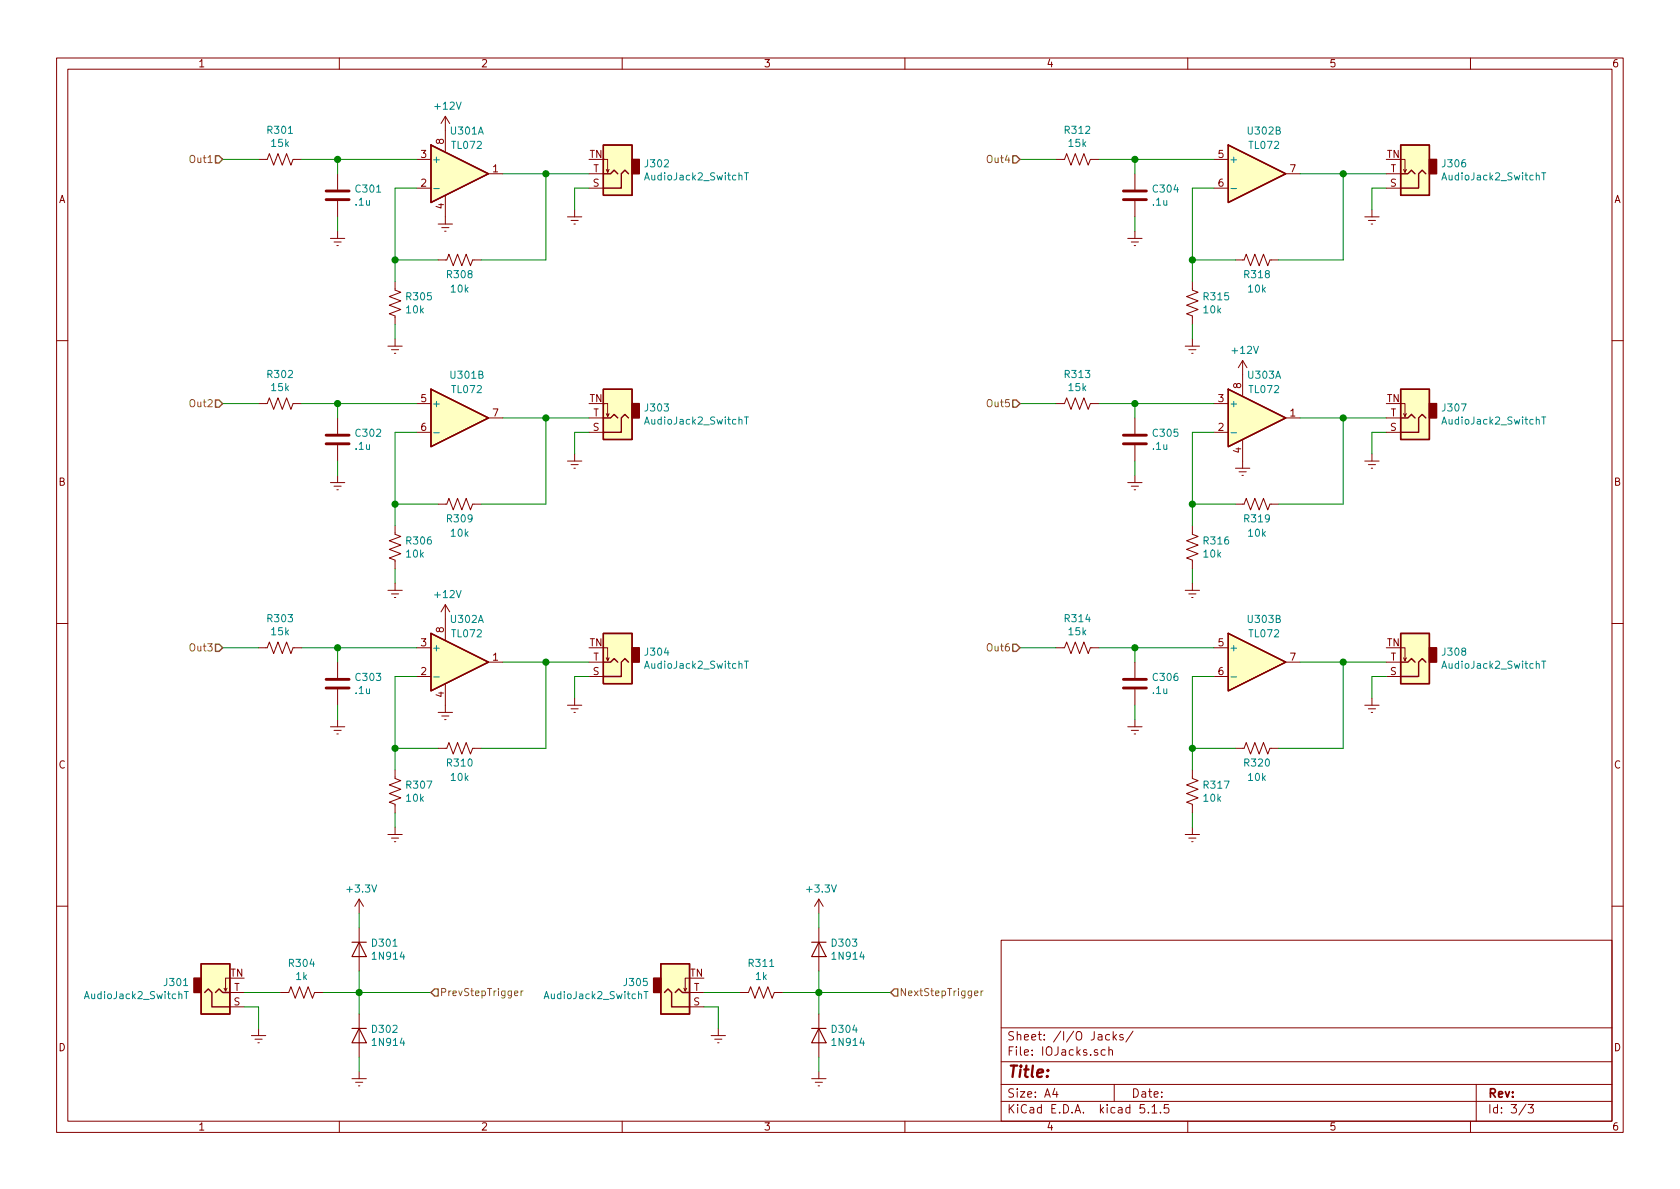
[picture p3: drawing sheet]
<svg xmlns="http://www.w3.org/2000/svg" width="297mm" height="210mm" viewBox="0 0 297 210" stroke-linecap="round" stroke-linejoin="round" font-family="sans-serif">
<g fill="none" stroke="#840000" stroke-width=".18">
<path d="M10 10.3h277v189.9h-277zM12 12.2h273v186.1h-273zM60 10.3v1.9M110 10.3v1.9M160 10.3v1.9M210 10.3v1.9M260 10.3v1.9M45.7 28.2h1.5l.4-1 .8 2 .7-2 .8 2 .8-2 .7 2 .4-1h1.5M59.7 30.7v2.8M59.7 35.6v2.7M73.7 33.3h2.5M73.7 28.2h2.5"/>
<path d="M77.5 39.6h2.5M78.7 20.6v6.3M78.7 34.5v5.1M78.7 20.6l-.7 1.2M78.7 20.6l.8 1.2M86.4 30.7h2.5M100.3 38.3h2.6M101 39h1.2M101.5 39.6h.2M101.6 37.1v1.2M104.1 33.3h2.6M104.1 30.7h2.6"/>
<path d="M106.7 28.2h.7v2.3l.3-.5M107.2 30l.2 .5M186.7 28.2h1.5l.4-1 .8 2 .7-2 .8 2 .7-2 .8 2 .4-1h1.5M200.7 30.7v2.8M200.7 35.6v2.7M214.6 33.3h2.6M214.6 28.2h2.6M227.3 30.7h2.6M241.3 38.3h2.5M241.9 39h1.3M242.4 39.6h.3M242.6 37.1v1.2"/>
<path d="M245.1 33.3h2.5M245.1 30.7h2.5M247.6 28.2h.8v2.3l.3-.5M248.2 30l.2 .5M58.4 42.2h2.6M59.1 42.8h1.2M59.6 43.4h.2M59.7 40.9v1.3M69.8 49.8v1.5l1.1 .4-2.1 .7 2.1 .8-2.1 .8 2.1 .7-2.1 .8 1 .4v1.5M69.8 59.9v1.3M77.5 46h1.5l.4-1 .7 2 .8-2 .8 2 .7-2 .8 2 .4-1h1.5M78.1 40.3h1.3"/>
<path d="M78.6 40.9h.3M199.4 42.2h2.5M200 42.8h1.3M200.5 43.4h.3M200.7 40.9v1.3M210.8 49.8v1.5l1 .4-2 .7 2 .8-2 .8 2 .7-2 .8 1 .4v1.5M210.8 59.9v1.3M218.4 46h1.6l.3-1 .8 2 .8-2 .7 2 .8-2 .8 2 .3-1h1.6M10 60.2h2M45.7 71.4h1.5l.4-1 .8 2 .7-2 .8 2 .8-2 .7 2 .4-1h1.5M59.7 73.9v2.8M59.7 78.7v2.8"/>
<path d="M68.6 61.2h2.5M69.2 61.8h1.3M69.7 62.5h.3M73.7 76.4h2.5M73.7 71.4h2.5M86.4 73.9h2.5M104.1 76.4h2.6M104.1 73.9h2.6M106.7 71.4h.7v2.3l.3-.6M107.2 73.1l.2 .6M186.7 71.4h1.5l.4-1 .8 2 .7-2 .8 2 .7-2 .8 2 .4-1h1.5M200.7 73.9v2.8"/>
<path d="M200.7 78.7v2.8M209.5 61.2h2.6M210.2 61.8h1.3M210.7 62.5h.2M214.6 76.4h2.6M214.6 71.4h2.6M219.7 63.7l-.8 1.3M219.7 63.7v6.4M219.7 77.7v5.1M219.7 63.7l.8 1.3M227.3 73.9h2.6M245.1 76.4h2.5"/>
<path d="M245.1 73.9h2.5M247.6 71.4h.8v2.3l.3-.6M248.2 73.1l.2 .6M285 60.2h2M58.4 85.3h2.6M59.1 86h1.2M59.6 86.6h.2M59.7 84.1v1.2M69.8 93v1.5l1.1 .4-2.1 .7 2.1 .8-2.1 .7 2.1 .8-2.1 .8 1 .4v1.5M77.5 89.1h1.5l.4-1 .7 2.1 .8-2.1 .8 2.1 .7-2.1 .8 2.1 .4-1.1h1.5M100.3 81.5h2.6M101 82.2h1.2"/>
<path d="M101.5 82.8h.2M101.6 80.3v1.2M199.4 85.3h2.5M200 86h1.3M200.5 86.6h.3M200.7 84.1v1.2M210.8 93v1.5l1 .4-2 .7 2 .8-2 .7 2 .8-2 .8 1 .4v1.5M218.4 89.1h1.6l.3-1 .8 2.1 .8-2.1 .7 2.1 .8-2.1 .8 2.1 .3-1.1h1.6M218.4 82.8h2.6M219.1 83.4h1.2M219.6 84.1h.2M241.3 81.5h2.5"/>
<path d="M241.9 82.2h1.3M242.4 82.8h.3M242.6 80.3v1.2M10 110.3h2M45.7 114.5h1.5l.4-1 .8 2.1 .7-2.1 .8 2.1 .8-2.1 .7 2.1 .4-1.1h1.5M59.7 117.1v2.8M68.6 104.4h2.5M69.2 105h1.3M69.7 105.7h.3M69.8 103.1v1.3M73.7 114.5h2.5M73.7 119.6h2.5"/>
<path d="M78.7 106.9l-.7 1.3M78.7 106.9v6.4M78.7 106.9l.8 1.3M86.4 117.1h2.5M104.1 119.6h2.6M104.1 117.1h2.6M106.7 114.5h.7v2.3l.3-.5M107.2 116.3l.2 .5M186.7 114.5h1.5l.4-1 .8 2.1 .7-2.1 .8 2.1 .7-2.1 .8 2.1 .4-1.1h1.5M200.7 117.1v2.8M209.5 104.4h2.6M210.2 105h1.3"/>
<path d="M210.7 105.7h.2M210.8 103.1v1.3M214.6 114.5h2.6M214.6 119.6h2.6M227.3 117.1h2.6M245.1 119.6h2.5M245.1 117.1h2.5M247.6 114.5h.8v2.3l.3-.5M248.2 116.3l.2 .5M285 110.3h2M58.4 128.5h2.6M59.1 129.2h1.2"/>
<path d="M59.6 129.8h.2M59.7 121.9v2.8M59.7 127.2v1.3M69.8 136.1v1.6l1.1 .3-2.1 .8 2.1 .8-2.1 .7 2.1 .8-2.1 .8 1 .3v1.6M77.5 132.3h1.5l.4-1 .7 2 .8-2 .8 2 .7-2 .8 2 .4-1h1.5M77.5 126h2.5M78.1 126.6h1.3M78.6 127.2h.3M78.7 120.9v5.1M100.3 124.7h2.6M101 125.3h1.2M101.5 126h.2"/>
<path d="M101.6 123.4v1.3M199.4 128.5h2.5M200 129.2h1.3M200.5 129.8h.3M200.7 121.9v2.8M200.7 127.2v1.3M210.8 136.1v1.6l1 .3-2 .8 2 .8-2 .7 2 .8-2 .8 1 .3v1.6M218.4 132.3h1.6l.3-1 .8 2 .8-2 .7 2 .8-2 .8 2 .3-1h1.6M241.3 124.7h2.5M241.9 125.3h1.3M242.4 126h.3M242.6 123.4v1.3"/>
<path d="M63.5 159l-.8 1.3M63.5 159v2.5M63.5 159l.8 1.3M68.6 147.6h2.5M69.2 148.2h1.3M69.7 148.8h.3M69.8 146.3v1.3M144.8 159v2.5M144.8 159l-.8 1.3M144.8 159l.7 1.3M209.5 147.6h2.6M210.2 148.2h1.3"/>
<path d="M210.7 148.8h.2M210.8 146.3v1.3M10 160.2h2M40.1 174.7l-.2 .6M40.6 173h-.7v2.3l-.3-.6M40.6 175.5h2.6M40.6 178h2.6M49.5 175.5h1.6l.3-1 .8 2 .8-2 .7 2 .8-2 .7 2 .4-1h1.5M63.5 164.1v7.6M63.5 179.3v7.6M121.4 174.7l-.2 .6M121.9 173h-.7v2.3l-.3-.6"/>
<path d="M121.9 175.5h2.6M121.9 178h2.6M130.8 175.5h1.5l.4-1 .8 2 .7-2 .8 2 .8-2 .7 2 .4-1h1.5M144.8 164.1v7.6M144.8 179.3v7.6M177 166.3h108v32h-108zM285 160.2h2M44.4 183.1h2.6M45.1 183.8h1.3M45.6 184.4h.2M45.7 181.9v1.2M60 198.3v1.9"/>
<path d="M62.2 190.7h2.6M62.9 191.4h1.2M63.4 192h.2M63.5 189.5v1.2M110 198.3v1.9M125.7 183.1h2.6M126.4 183.8h1.2M126.9 184.4h.2M127 181.9v1.2M143.5 190.7h2.5M144.1 191.4h1.3M144.7 192h.2"/>
<path d="M144.8 189.5v1.2M160 198.3v1.9M177 194.8h108M177 191.8h108M177 187.8h108M177 181.8h108M186.5 192.5l-.4 1h1M186.8 193v1M195.4 185.7l-.4-.1-.3 .3 .1 .6 .2 .1 .4-.1M196.1 185.7a.37 .37 0 0 1 .6 .1v.8M196.1 185.1v1.5M196.2 183l-.4-.1-.3 .3 .1 .6 .2 .1 .4-.1"/>
<path d="M196.8 182.4v1.5M197 183.4l.4 .5M197 191.8v3M197.4 182.9l-.6 .6M198.6 183a.37 .37 0 0 0-.6 .1v.3l.6 .1v.1l-.2 .3-.4-.1M200.3 182.3l-1.2 2M202.3 195.3h-.7l-.1 .7 .3-.1 .5 .1 .1 .2-.1 .5-.2 .1-.6-.1M203 196.7v.1M203.7 195.8l.4-.5v1.5M203.7 196.8h.8M205.2 196.7v.1M206.6 195.3h-.7l-.1 .7 .2-.1 .6 .1 .1 .2-.1 .5-.2 .1-.6-.1"/>
<path d="M210 198.3v1.9M260 198.3v1.9M261 191.8v6.5M269.8 195.2l-1.2 2M270.2 195.3h.9l-.5 .6 .4 .1v.7l-.2 .1-.6-.1"/>
</g>
<g fill="#ffffc2" stroke="#ffffc2" stroke-width=".18">
<path d="M247.6 68.8h5.1v8.9h-5.1z"/>
<path d="M217.2 112l10.1 5.1-10.1 5.1z"/>
<path d="M217.2 68.8l10.1 5.1-10.1 5.1z"/>
<path d="M247.6 25.6h5.1v8.9h-5.1z"/>
<path d="M106.7 112h5.1v8.9h-5.1z"/>
<path d="M217.2 25.6l10.1 5.1-10.1 5.1z"/>
<path d="M76.2 112l10.2 5.1-10.2 5.1z"/>
<path d="M116.8 170.4h5.1v8.9h-5.1z"/>
<path d="M35.6 170.4h5v8.9h-5z"/>
<path d="M247.6 112h5.1v8.9h-5.1z"/>
<path d="M106.7 68.8h5.1v8.9h-5.1z"/>
<path d="M76.2 68.8l10.2 5.1-10.2 5.1z"/>
<path d="M76.2 25.6l10.2 5.1-10.2 5.1z"/>
<path d="M106.7 25.6h5.1v8.9h-5.1z"/>
</g>
<g fill="none" stroke="#840000" stroke-width=".25">
<path d="M76.2 25.6l10.2 5.1-10.2 5.1zM106.7 25.6h5.1v8.9h-5.1zM106.7 30.7h1.2l.7-.6 .6 .6M111.1 30.7l-.6-.6-.6 .6v2.6h-3.2M217.2 25.6l10.1 5.1-10.1 5.1zM247.6 25.6h5.1v8.9h-5.1zM247.6 30.7h1.3l.7-.6 .6 .6M252.1 30.7l-.6-.6-.7 .6v2.6h-3.2M76.2 68.8l10.2 5.1-10.2 5.1zM106.7 68.8h5.1v8.9h-5.1zM106.7 73.9h1.2l.7-.6 .6 .6M111.1 73.9l-.6-.6-.6 .6v2.5h-3.2"/>
<path d="M217.2 68.8l10.1 5.1-10.1 5.1zM247.6 68.8h5.1v8.9h-5.1zM247.6 73.9h1.3l.7-.6 .6 .6M252.1 73.9l-.6-.6-.7 .6v2.5h-3.2M76.2 112l10.2 5.1-10.2 5.1zM106.7 112h5.1v8.9h-5.1zM106.7 117.1h1.2l.7-.6 .6 .6M111.1 117.1l-.6-.6-.6 .6v2.5h-3.2M217.2 112l10.1 5.1-10.1 5.1zM247.6 112h5.1v8.9h-5.1zM247.6 117.1h1.3l.7-.6 .6 .6M252.1 117.1l-.6-.6-.7 .6v2.5h-3.2"/>
<path d="M35.6 170.4h5v8.9h-5zM36.2 175.5l.6-.6 .7 .6v2.5h3.1M38.1 175.5l.6-.6 .7 .6h1.2M116.8 170.4h5.1v8.9h-5.1zM117.5 175.5l.6-.6 .6 .6v2.5h3.2M119.4 175.5l.6-.6 .6 .6h1.3"/>
</g>
<g fill="#840000" stroke="#840000" stroke-width=".25">
<path d="M252.7 71.4h1.3v2.5h-1.3z"/>
<path d="M252.7 28.2h1.3v2.5h-1.3z"/>
<path d="M111.8 114.5h1.2v2.6h-1.2z"/>
<path d="M115.6 173h1.2v2.5h-1.2z"/>
<path d="M34.3 173h1.3v2.5h-1.3z"/>
<path d="M252.7 114.5h1.3v2.6h-1.3z"/>
<path d="M111.8 71.4h1.2v2.5h-1.2z"/>
<path d="M111.8 28.2h1.2v2.5h-1.2z"/>
</g>
<g fill="none" stroke="#008484" stroke-width=".18">
<path d="M76.7 33.3h1M78 33.3l1.3 .5-1.3 .4M78.8 32v.9M131.6 30.6h.7M132 30.6v1.2M217.7 33.3h.9M272.6 30.6h.7M272.9 30.6v1.2M76.7 76.5h1M131.6 73.7h.7M132 73.7v1.3M217.7 76.5h.9"/>
<path d="M219 76.5l1.3 .5-1.3 .4M219.8 75.2v.9M272.6 73.7h.7M272.9 73.7v1.3M76.7 119.7h1M78 119.7l1.3 .4-1.3 .5M78.8 118.3v1M131.6 116.9h.7M132 116.9v1.3M217.7 119.7h.9M272.6 116.9h.7M272.9 116.9v1.3"/>
<path d="M32.6 175.3h.7M32.9 175.3v1.3M113.9 175.3h.7M114.2 175.3v1.3"/>
</g>
<path d="M57.7 35.3h4M57.7 33.8h4M198.6 35.3h4.1M198.6 33.8h4.1M57.7 78.5h4M57.7 77h4M198.6 78.5h4.1M198.6 77h4.1M57.7 121.7h4M57.7 120.1h4M198.6 121.7h4.1M198.6 120.1h4.1" fill="none" stroke="#840000" stroke-width=".51"/>
<path d="M62.2 166.6h2.6M63.5 166.6l1.3 2.6h-2.6zM143.5 166.6h2.5M144.8 166.6l1.2 2.6h-2.5zM62.2 181.9h2.6M63.5 181.9l1.3 2.5h-2.6zM143.5 181.9h2.5M144.8 181.9l1.2 2.5h-2.5z" fill="none" stroke="#840000" stroke-width=".2"/>
<g fill="none" stroke="#008400" stroke-width=".18">
<path d="M39.4 28.2h6.3M53.3 28.2h20.4M59.7 28.2v2.5M59.7 38.3v2.6M73.7 33.3h-3.9v16.5M88.9 30.7h15.2M96.5 30.7v15.3h-11.4M104.1 33.3h-2.5v3.8M180.3 28.2h6.4M194.3 28.2h20.3M200.7 28.2v2.5M200.7 38.3v2.6"/>
<path d="M214.6 33.3h-3.8v16.5M229.9 30.7h15.2M237.5 30.7v15.3h-11.4M245.1 33.3h-2.5v3.8M69.8 46h7.7M69.8 57.4v2.5M210.8 57.4v2.5M210.8 46h7.6M39.4 71.4h6.3M53.3 71.4h20.4M59.7 71.4v2.5M73.7 76.4h-3.9v16.6"/>
<path d="M88.9 73.9h15.2M96.5 73.9v15.2h-11.4M104.1 76.4h-2.5v3.9M180.3 71.4h6.4M194.3 71.4h20.3M200.7 71.4v2.5M214.6 76.4h-3.8v16.6M229.9 73.9h15.2M237.5 73.9v15.2h-11.4M245.1 76.4h-2.5v3.9M59.7 81.5v2.6M69.8 89.1h7.7"/>
<path d="M200.7 81.5v2.6M210.8 89.1h7.6M39.4 114.5h6.3M53.3 114.5h20.4M59.7 114.5v2.6M69.8 100.6v2.5M73.7 119.6h-3.9v16.5M88.9 117.1h15.2M96.5 117.1v15.2h-11.4M104.1 119.6h-2.5v3.8M180.3 114.5h6.4M194.3 114.5h20.3"/>
<path d="M200.7 114.5v2.6M210.8 100.6v2.5M214.6 119.6h-3.8v16.5M229.9 117.1h15.2M237.5 117.1v15.2h-11.4M245.1 119.6h-2.5v3.8M59.7 124.7v2.5M69.8 132.3h7.7M200.7 124.7v2.5M210.8 132.3h7.6M69.8 143.8v2.5M210.8 143.8v2.5"/>
<path d="M43.2 178h2.5v3.9M43.2 175.5h6.3M57.1 175.5h19.1M63.5 161.5v2.6M63.5 171.7v7.6M124.5 178h2.5v3.9M124.5 175.5h6.3M138.4 175.5h19.1M144.8 161.5v2.6M144.8 171.7v7.6M63.5 186.9v2.6M144.8 186.9v2.6"/>
</g>
<path d="M38.1 27.6h.6l.7 .6-.7 .6h-.6zM179.1 27.6h.6l.6 .6-.6 .6h-.6zM38.1 70.7h.6l.7 .7-.7 .6h-.6zM179.1 70.7h.6l.6 .7-.6 .6h-.6zM38.1 113.9h.6l.7 .6-.7 .7h-.6zM179.1 113.9h.6l.6 .6-.6 .7h-.6zM76.8 174.9h.7v1.2h-.7l-.6-.6zM158.1 174.9h.6v1.2h-.6l-.6-.6z" fill="none" stroke="#848400" stroke-width=".25"/>
<path d="M91 175.6l.6-.1-.1-.2-.3-.1-.2 .2v.6h.5M92.1 175.2v.9M92.5 175.2l-.4 .3M172.3 175.6l.6-.1-.1-.2-.3-.1-.2 .2 .1 .6h.4M173.5 175.2v.9M173.8 175.2l-.3 .3" fill="none" stroke="#848400" stroke-width=".18"/>
<g fill="#008400" stroke="#008400" stroke-width=".25">
<circle cx="144.8" cy="175.5" r=".51"/>
<circle cx="69.9" cy="46" r=".51"/>
<circle cx="200.7" cy="28.2" r=".51"/>
<circle cx="59.7" cy="71.4" r=".51"/>
<circle cx="69.9" cy="89.1" r=".51"/>
<circle cx="96.5" cy="117.1" r=".51"/>
<circle cx="69.9" cy="132.3" r=".51"/>
<circle cx="59.7" cy="114.5" r=".51"/>
<circle cx="96.5" cy="73.9" r=".51"/>
<circle cx="237.5" cy="30.7" r=".51"/>
<circle cx="210.8" cy="46" r=".51"/>
<circle cx="63.5" cy="175.5" r=".51"/>
<circle cx="59.7" cy="28.2" r=".51"/>
<circle cx="237.5" cy="73.9" r=".51"/>
<circle cx="210.8" cy="89.1" r=".51"/>
<circle cx="200.7" cy="71.4" r=".51"/>
<circle cx="237.5" cy="117.1" r=".51"/>
<circle cx="210.8" cy="132.3" r=".51"/>
<circle cx="200.7" cy="114.5" r=".51"/>
<circle cx="96.5" cy="30.7" r=".51"/>
</g>
<text font-size="2.8" fill="#840000" x="178" y="190.5">Title:</text>
<g font-size="2.1" fill="#840000">
<text x="178" y="184">Sheet: /I/O Jacks/</text>
<text x="178" y="186.7">File: IOJacks.sch</text>
<text x="178" y="196.9">KiCad E.D.A. kicad 5.1.5</text>
<text x="178" y="194.1">Size: A4</text>
<text x="200" y="194.1">Date:</text>
<text x="263" y="194.1">Rev:</text>
<text x="263" y="196.9">Id: 3/3</text>
</g>
<g font-size="1.8" fill="#840000">
<text x="35" y="11.9">1</text>
<text x="85" y="11.9">2</text>
<text x="135" y="11.9">3</text>
<text x="185" y="11.9">4</text>
<text x="235" y="11.9">5</text>
<text x="285" y="11.9">6</text>
<text x="74.4" y="27.9">3</text>
<text x="78.5" y="25.5" transform="rotate(-90 78.5 25.5)">8</text>
<text x="104.2" y="27.9">TN</text>
<text x="215.4" y="27.9">5</text>
<text x="245.2" y="27.9">TN</text>
<text x="10.4" y="35.9">A</text>
<text x="74.4" y="33">2</text>
<text x="87.1" y="30.5">1</text>
<text x="104.8" y="33">S</text>
<text x="104.9" y="30.5">T</text>
<text x="215.4" y="33">6</text>
<text x="228.1" y="30.5">7</text>
<text x="245.8" y="33">S</text>
<text x="245.8" y="30.5">T</text>
<text x="285.4" y="35.9">A</text>
<text x="78.5" y="36.9" transform="rotate(-90 78.5 36.9)">4</text>
<text x="74.4" y="71.1">5</text>
<text x="104.2" y="71.1">TN</text>
<text x="215.4" y="71.1">3</text>
<text x="219.5" y="68.7" transform="rotate(-90 219.5 68.7)">8</text>
<text x="245.2" y="71.1">TN</text>
<text x="74.4" y="76.2">6</text>
<text x="87.1" y="73.7">7</text>
<text x="104.8" y="76.2">S</text>
<text x="104.9" y="73.7">T</text>
<text x="215.4" y="76.2">2</text>
<text x="228.1" y="73.7">1</text>
<text x="245.8" y="76.2">S</text>
<text x="245.8" y="73.7">T</text>
<text x="219.5" y="80.1" transform="rotate(-90 219.5 80.1)">4</text>
<text x="10.4" y="85.9">B</text>
<text x="285.4" y="85.9">B</text>
<text x="78.5" y="111.9" transform="rotate(-90 78.5 111.9)">8</text>
<text x="74.4" y="119.4">2</text>
<text x="74.4" y="114.3">3</text>
<text x="87.1" y="116.8">1</text>
<text x="104.2" y="114.3">TN</text>
<text x="104.8" y="119.4">S</text>
<text x="104.9" y="116.8">T</text>
<text x="215.4" y="114.3">5</text>
<text x="215.4" y="119.4">6</text>
<text x="228.1" y="116.8">7</text>
<text x="245.2" y="114.3">TN</text>
<text x="245.8" y="119.4">S</text>
<text x="245.8" y="116.8">T</text>
<text x="78.5" y="123.3" transform="rotate(-90 78.5 123.3)">4</text>
<text x="10.4" y="135.9">C</text>
<text x="285.4" y="135.9">C</text>
<text x="40.7" y="172.7">TN</text>
<text x="122" y="172.7">TN</text>
<text x="41.3" y="177.8">S</text>
<text x="41.4" y="175.3">T</text>
<text x="122.6" y="177.8">S</text>
<text x="122.7" y="175.3">T</text>
<text x="10.4" y="185.9">D</text>
<text x="285.4" y="185.9">D</text>
<text x="35" y="199.9">1</text>
<text x="85" y="199.9">2</text>
<text x="135" y="199.9">3</text>
<text x="185" y="199.9">4</text>
<text x="235" y="199.9">5</text>
<text x="285" y="199.9">6</text>
</g>
<g font-size="1.8" fill="#008484">
<text x="47.4" y="23.7">R301</text>
<text x="77" y="19.4">+12V</text>
<text x="79.8" y="23.8">U301A</text>
<text x="188.4" y="23.7">R312</text>
<text x="220.8" y="23.8">U302B</text>
<text x="48.1" y="26">15k</text>
<text x="76.3" y="28.8">+</text>
<text x="79.4" y="29.3" transform="rotate(-90 79.4 29.3)">V+</text>
<text x="80" y="26.3">TL072</text>
<text x="114.2" y="29.6">J302</text>
<text x="189" y="26">15k</text>
<text x="217.3" y="28.8">+</text>
<text x="221" y="26.3">TL072</text>
<text x="255.2" y="29.6">J306</text>
<text x="63" y="34.1">C301</text>
<text x="114.3" y="31.9">AudioJack2_SwitchT</text>
<text x="204" y="34.1">C304</text>
<text x="255.3" y="31.9">AudioJack2_SwitchT</text>
<text x="62.9" y="36.4">.1u</text>
<text x="203.9" y="36.4">.1u</text>
<text x="72" y="53.1">R305</text>
<text x="79.2" y="49.2">R308</text>
<text x="79.8" y="51.7">10k</text>
<text x="213" y="53.1">R315</text>
<text x="220.1" y="49.2">R318</text>
<text x="220.8" y="51.7">10k</text>
<text x="71.9" y="55.4">10k</text>
<text x="212.9" y="55.4">10k</text>
<text x="218" y="62.6">+12V</text>
<text x="47.4" y="66.8">R302</text>
<text x="48.1" y="69.2">15k</text>
<text x="79.8" y="67">U301B</text>
<text x="80" y="69.5">TL072</text>
<text x="188.4" y="66.8">R313</text>
<text x="189" y="69.2">15k</text>
<text x="220.8" y="67">U303A</text>
<text x="221" y="69.5">TL072</text>
<text x="63" y="77.2">C302</text>
<text x="76.3" y="72">+</text>
<text x="114.2" y="72.8">J303</text>
<text x="114.3" y="75.1">AudioJack2_SwitchT</text>
<text x="204" y="77.2">C305</text>
<text x="217.3" y="72">+</text>
<text x="220.3" y="72.4" transform="rotate(-90 220.3 72.4)">V+</text>
<text x="255.2" y="72.8">J307</text>
<text x="255.3" y="75.1">AudioJack2_SwitchT</text>
<text x="62.9" y="79.5">.1u</text>
<text x="203.9" y="79.5">.1u</text>
<text x="79.2" y="92.4">R309</text>
<text x="79.8" y="94.9">10k</text>
<text x="220.1" y="92.4">R319</text>
<text x="220.8" y="94.9">10k</text>
<text x="71.9" y="98.6">10k</text>
<text x="72" y="96.3">R306</text>
<text x="212.9" y="98.6">10k</text>
<text x="213" y="96.3">R316</text>
<text x="77" y="105.8">+12V</text>
<text x="47.4" y="110">R303</text>
<text x="48.1" y="112.3">15k</text>
<text x="79.8" y="110.2">U302A</text>
<text x="80" y="112.7">TL072</text>
<text x="188.4" y="110">R314</text>
<text x="189" y="112.3">15k</text>
<text x="220.8" y="110.2">U303B</text>
<text x="221" y="112.7">TL072</text>
<text x="76.3" y="115.2">+</text>
<text x="79.4" y="115.6" transform="rotate(-90 79.4 115.6)">V+</text>
<text x="114.2" y="115.9">J304</text>
<text x="114.3" y="118.3">AudioJack2_SwitchT</text>
<text x="217.3" y="115.2">+</text>
<text x="255.2" y="115.9">J308</text>
<text x="255.3" y="118.3">AudioJack2_SwitchT</text>
<text x="62.9" y="122.7">.1u</text>
<text x="63" y="120.4">C303</text>
<text x="203.9" y="122.7">.1u</text>
<text x="204" y="120.4">C306</text>
<text x="79.2" y="135.6">R310</text>
<text x="220.1" y="135.6">R320</text>
<text x="71.9" y="141.8">10k</text>
<text x="72" y="139.5">R307</text>
<text x="79.8" y="138.1">10k</text>
<text x="212.9" y="141.8">10k</text>
<text x="213" y="139.5">R317</text>
<text x="220.8" y="138.1">10k</text>
<text x="61.5" y="157.8">+3.3V</text>
<text x="142.8" y="157.8">+3.3V</text>
<text x="65.9" y="167.4">D301</text>
<text x="147.2" y="167.4">D303</text>
<text x="51.2" y="171">R304</text>
<text x="52.4" y="173.3">1k</text>
<text x="66.1" y="169.7">1N914</text>
<text x="132.5" y="171">R311</text>
<text x="133.7" y="173.3">1k</text>
<text x="147.3" y="169.7">1N914</text>
<text x="15.3" y="176.7">AudioJack2_SwitchT</text>
<text x="29.2" y="174.4">J301</text>
<text x="96.6" y="176.7">AudioJack2_SwitchT</text>
<text x="110.5" y="174.4">J305</text>
<text x="65.9" y="182.6">D302</text>
<text x="66.1" y="185">1N914</text>
<text x="147.2" y="182.6">D304</text>
<text x="147.3" y="185">1N914</text>
</g>
<g font-size="1.8" fill="#848400">
<text x="33.8" y="28.8">Out1</text>
<text x="174.8" y="28.8">Out4</text>
<text x="33.8" y="72">Out2</text>
<text x="174.8" y="72">Out5</text>
<text x="33.8" y="115.2">Out3</text>
<text x="174.8" y="115.2">Out6</text>
<text x="77.7" y="176.1">PrevStepTrigger</text>
<text x="159" y="176.1">NextStepTrigger</text>
</g>
</svg>
